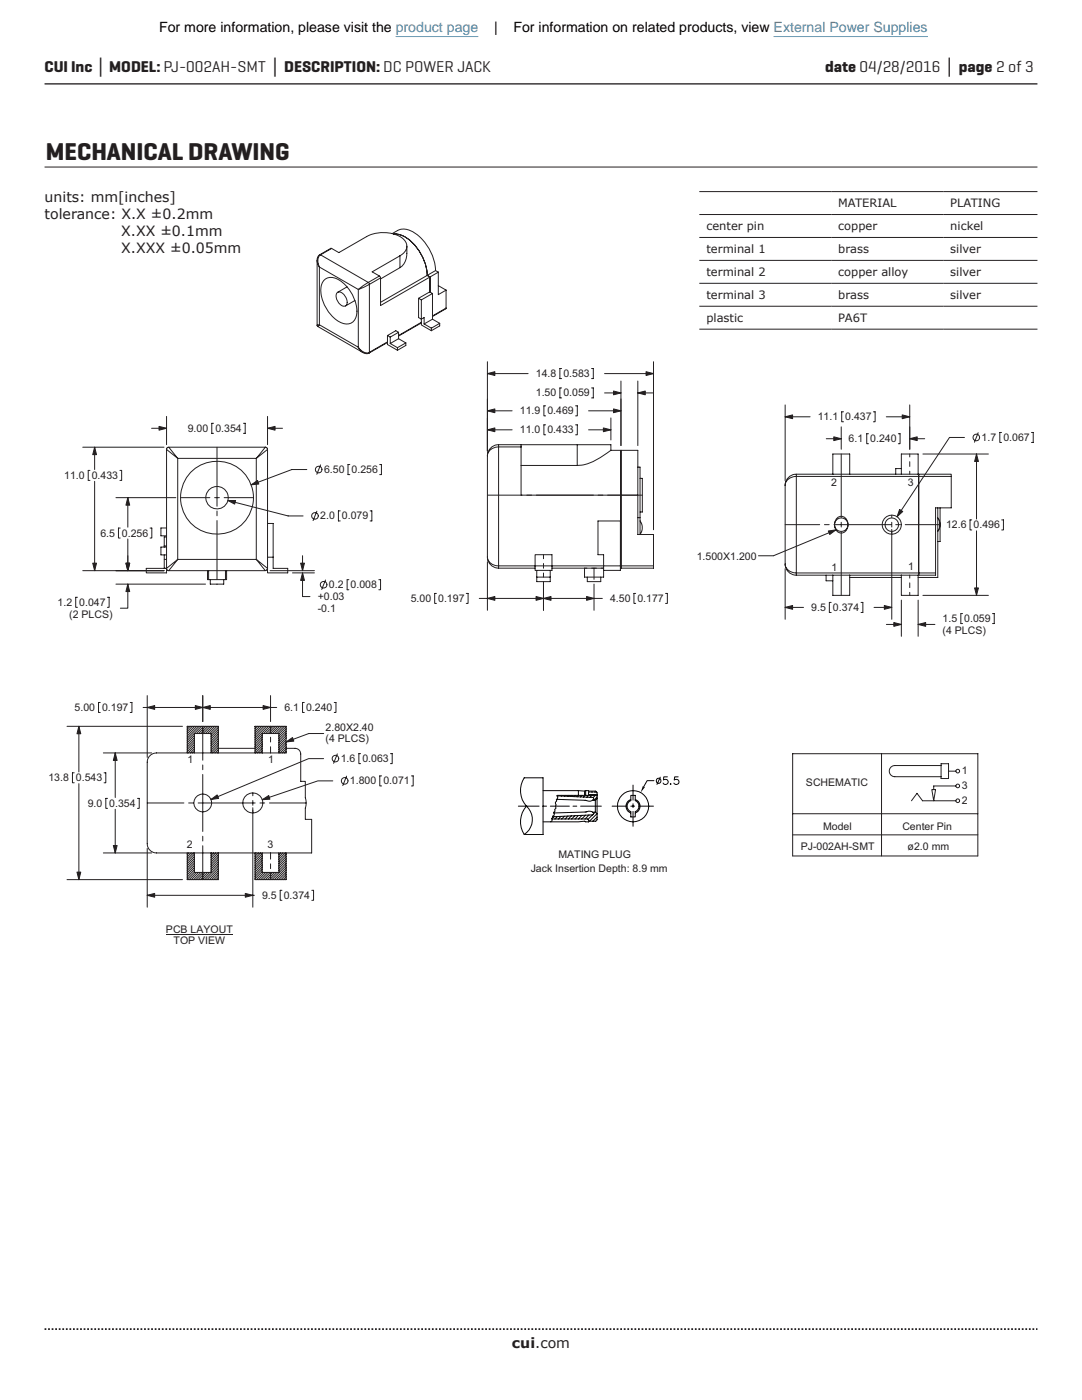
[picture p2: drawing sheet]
<svg xmlns="http://www.w3.org/2000/svg" width="216mm" height="279mm" viewBox="0 0 216 279" stroke-linecap="round" stroke-linejoin="round" font-family="sans-serif">
<path d="M8.9 16.7h198.1" fill="none" stroke="#231f20" stroke-width=".26"/>
<path d="M8.9 265.3h198.1" fill="none" stroke="#231f20" stroke-width=".35" stroke-dasharray=".4 .4 .4 .4 .4 .4" stroke-dashoffset=".7" stroke-linecap="butt"/>
<g fill="none" stroke="#231f20" stroke-width=".2">
<path d="M63.3 51.9l.4 1.4M63.7 53.3l7.8 4.5v11.5M63.7 53.3v11.5M63.8 50.8l.2 .1M63.8 50.8l-.4 .6-.1 .5v13M64 50.9a1.87 1.87 0 0 0-.3 2.4M64 50.9l9.5 5.5M64.5 56.1a2.3 2.3 0 0 1 3.3-.2 7.3 7.3 0 0 1 3.3 7.2 2.18 2.18 0 0 1-3.6 1 7.2 7.2 0 0 1-3.3-7.5zM66.2 49.6l1.4 .8 5.6-3.2a6.9 6.9 0 0 1 7.5 .7 1.98 1.98 0 0 1-.9 3.2M66.2 49.6l-2.4 1.2M66.2 49.6l-2.2 1.3M67.3 58.4a1.62 1.62 0 0 1 1.9 1.5 .8 .8 0 0 1-.2 1.1 .8 .8 0 0 1-1.1-.2 1.82 1.82 0 0 1-.6-2.4z"/>
<path d="M69.3 57.3l-1.9 1M70.8 60l-1.8 1.1M71.5 57.8l2-1.4 .2 .2v.2zM75.9 55.5l-.2-.4-2.2 1.3M75.9 55.5l-2.2 1.3v13.5M78.3 46.6a3.5 3.5 0 0 1 4.9 .2 10 10 0 0 1 3.7 7.2l-1.7 1M79.8 51.1l-5.5 3.2 1.4 .8M79.8 51.1v2.3M81.2 49.1a5.7 5.7 0 0 1-.6 3.6l-.8 .7-3.9 2.3M85.2 55a9.7 9.7 0 0 0-4.7-7.9l-.9-.3-1.1-.1a5.4 5.4 0 0 1 4.4 2.3 9.9 9.9 0 0 1 2.3 6l.6 .3v3v-3M85.2 55l-9.3 5.3M85.2 55l.6 .3"/>
<path d="M85.8 55.3l-9.9 5.7v-5.5M86.3 58.6l-.6-.3-2.2 1.2v3.9l.6 .3v-3.8M86.3 58.6l-2.2 1.3-.6-.4M86.3 58.6v5.1M86.9 54l.6 .3M87.5 54.3l-1.7 1M87.5 54.3v4.5l1.5-.9M87.5 57l1.5 .9M89 57.9v3.6M63.3 64.9l.1 .3M63.4 65.2l9 5.2M63.7 64.8l-.4 .1"/>
<path d="M63.7 64.8l-.3 .4M63.7 64.8l7.8 4.5M71.5 69.3l.5 .7 .4 .4M71.5 69.3l.2 .2a1.78 1.78 0 0 0 2 .8M72.4 70.4l.6 .2 .6-.1M73.7 70.3l-.1 .2M77.3 68.2v.6l2 1.1M77.3 68.3l-3.7 2.2M77.3 67v1.2M77.3 68.2l-3.6 2.1M77.3 67l.6 .3M77.9 67.3v1.3"/>
<path d="M77.9 68.6l1.4 .8M79.3 69.4v.5M79.5 66.3l-.5-.3-1.7 1M79.5 67.6l1.5 .8M79.5 67.6l-1.6 1M79.5 66.3l-1.6 1M79.5 66.3v1.3M81 68.4v.5l-1.7 1M81 68.4l-1.7 1M84.1 64.3v.6l2 1.1M84.1 64.4l-4.6 2.7M84.1 64.3l-4.6 2.7"/>
<path d="M84.1 64.3v-.6l.5-.3v1.3M84.6 64.7l1.5 .8M86.1 65.5v.5M86.3 63.7l-1.7 1M86.3 63.7l1.4 .8M87.7 64.5v.5l-1.6 1M87.7 64.5l-1.6 1M89 61.5l-2.7 1.7M89 61.5l-2.7 1.6M156.7 80.8v15.1M156.7 83.2h4.9M156.7 96.9v15.6"/>
<path d="M158.9 95.1a2.06 2.06 0 0 0-2.2 1.8M158.9 94.6v.5M158.9 95.1h30.9M158.9 95.1v19.2M164.9 87.6h3M166.2 94.6h-7.3a2.23 2.23 0 0 0-2.2 2.3M166.2 94.6v-4h3.3v4M166.2 94.6h13.7M167.9 90.6v12.7M167.9 85.2v4.5M168.3 82.2h-.3v2h.3M173.3 86.6h-.4v2h.4"/>
<path d="M174.3 82.2h.3v2h-.3M176.9 83.2h4.6M179.3 86.6h.3v2h-.3M179.9 90.6h3.3v4h-3.3zM179.9 93.5h-1.2v1.1M181.5 80.8v8.9M181.5 90.6v.6M181.5 92.1v1M181.5 94v.6M181.5 87.6h3M183.2 94.6h.1v.5M183.3 95.1v-.5h6.5v.5"/>
<path d="M183.3 95.1v19.2M189.8 95.1v6.3h-3.1v12.9M205.8 86.3h.4v2h-.4M156.7 104.7h6.9M158.9 114.3v.5M158.9 114.3h24.4v.5h-24.4M158.9 114.3a2.1 2.1 0 0 1-2.2-1.8 2.22 2.22 0 0 0 2.2 2.3M164.5 104.7h1M164.8 114.8v1.1h1.4M166.2 114.8v4h3.3v-4M166.4 104.7h11.4M167.9 106.1v12.7"/>
<path d="M167.9 104.2v1M169.5 115.2h10.4M177.9 102.8v.5M177.9 104.2v1M177.9 106.1v.5M178.7 104.7h1M179.9 114.8v4h3.3v-4M180.6 104.7h6.9M181.5 114.8v.6M181.5 116.3v1M181.5 118.2v.6M183.3 114.3v.5h3.4v-.5"/>
<path d="M183.3 114.3h3.4M187.1 103.4l.3 .5 .2 .6-.1 .8-.4 .7M187.1 101.4v13.8h-3.9M187.6 101.4v6.7h-.5M33.1 186.6h13.4"/>
<circle cx="167.9" cy="104.7" r="1.35"/>
<circle cx="177.9" cy="104.7" r="1.34"/>
<circle cx="177.9" cy="104.7" r="1.91"/>
</g>
<path d="M156.7 83.2l1.5-.4v.8z" fill="#231f20"/>
<path d="M156.7 83.2l1.5-.4v.8z" fill="none" stroke="#231f20" stroke-width=".2"/>
<path d="M180 82.8l1.5 .4-1.5 .4z" fill="#231f20"/>
<path d="M180 82.8l1.5 .4-1.5 .4z" fill="none" stroke="#231f20" stroke-width=".2"/>
<path d="M181.5 87.6l1.5-.4v.7z" fill="#231f20"/>
<path d="M181.5 87.6l1.5-.4v.7z" fill="none" stroke="#231f20" stroke-width=".2"/>
<path d="M166.4 87.2l1.5 .4-1.5 .3z" fill="#231f20"/>
<g fill="none" stroke="#231f20" stroke-width=".2">
<path d="M166.4 87.2l1.5 .4-1.5 .3zM184.2 90.6h13M192.4 87.3h-2.9l-10.5 15.8M194.9 90.6v13M195.2 86.4l-.8 1.9M199.8 86.3h-.3v2h.3M156.7 113.5v10.1M166.8 105.7l-12.5 5.2h-3M177.9 105.7v17.9M179.9 119.8v7.2M183.2 119.8v7.2M184.2 118.8h13"/>
<path d="M193.9 103.8h-.3v2h.3M194.9 105.9v12.9M199.9 103.8h.3v2h-.3M156.7 121.2h3.6M165.9 120.2h-.4v2h.4M171.8 120.2h.4v2h-.4M174.4 121.2h3.5M176.9 124.6h3M183.2 124.6h3.4M192.1 122.5h-.4v1.9h.4M198 122.5h.4v1.9h-.4"/>
<circle cx="194.8" cy="87.3" r=".66"/>
</g>
<path d="M194.5 117.3h.7l-.3 1.5z" fill="#231f20"/>
<path d="M194.5 117.3h.7l-.3 1.5z" fill="none" stroke="#231f20" stroke-width=".2"/>
<path d="M176.5 120.8l1.4 .4-1.4 .4z" fill="#231f20"/>
<path d="M176.5 120.8l1.4 .4-1.4 .4z" fill="none" stroke="#231f20" stroke-width=".2"/>
<path d="M183.2 124.6l1.5-.4v.8z" fill="#231f20"/>
<path d="M183.2 124.6l1.5-.4v.8z" fill="none" stroke="#231f20" stroke-width=".2"/>
<path d="M178.4 124.2l1.5 .4-1.5 .4z" fill="#231f20"/>
<path d="M178.4 124.2l1.5 .4-1.5 .4z" fill="none" stroke="#231f20" stroke-width=".2"/>
<path d="M156.7 121.2l1.5-.4v.8z" fill="#231f20"/>
<path d="M156.7 121.2l1.5-.4v.8z" fill="none" stroke="#231f20" stroke-width=".2"/>
<path d="M179.5 101.7l.6 .4-1.1 1z" fill="#231f20"/>
<path d="M179.5 101.7l.6 .4-1.1 1z" fill="none" stroke="#231f20" stroke-width=".2"/>
<path d="M194.9 90.6l.3 1.5h-.7z" fill="#231f20"/>
<path d="M194.9 90.6l.3 1.5h-.7z" fill="none" stroke="#231f20" stroke-width=".2"/>
<path d="M165.3 106l1.5-.3-1.2 1z" fill="#231f20"/>
<g fill="none" stroke="#231f20" stroke-width=".2">
<path d="M97.3 91v20.1M97.3 98.8h30.9M99.5 88.8v.4M99.5 88.8h4.5v.4M99.5 89.2a2.06 2.06 0 0 0-2.2 1.8M99.5 88.8a2.23 2.23 0 0 0-2.2 2.2M99.5 89.2v23.7M99.5 89.2h4.5M104 92.9h11.2a11.5 11.5 0 0 0 6.5-2.9l.2-.1h5.4v16.8h3.1v6.2M104 89.2v9.6M104 88.8h11.2M121.9 89.9v-1.1h-6.7v4.1"/>
<path d="M123.9 89.9v23M127.3 93.2h.4v13.5l.3-.6 .2-.8-.2-.8-.3-.5M127.7 95.5h.5v6.7h-.5M87.1 118.4h-.4v2h.4M93 118.4h.4v2h-.4M95.6 119.4h24.6M97.3 111.1a2.05 2.05 0 0 0 2.2 1.8M97.3 111.1a2.24 2.24 0 0 0 2.2 2.3M97.3 112.1v9.7M99.5 112.9v.5M99.5 112.9h20.9M99.5 113.4h7.3"/>
<path d="M106.8 110.7h3.3v3.1h-3.3zM107.1 115.2h2.7M107.1 113.8v2.3h2.7v-2.3M108.4 116.1v5.7M108.4 110.7v.8M108.4 112.5v.9M108.4 114.4v.8M110.1 113.4h10.3M116.6 113.4v1.8h3.8v-1.4M117.2 115.2v.9h2.7v-.9M118.5 116.6v5.2M118.5 113.4v2.2"/>
<path d="M120.4 112.9h3.4v.9h-3.4zM120.4 112.9v-2.2h-1.1v-6.7h4.5v8.9h6.6M123.9 112.9v.5h6.5v-.5M123.9 112.9v.5h-.1M126.8 118.4h-.3v2h.3M127.3 103.3h.4M132.8 118.4h.4v2h-.4M165.3 106l1.5-.3-1.2 1z"/>
</g>
<path d="M97.3 119.4l1.4-.4v.8z" fill="#231f20"/>
<path d="M97.3 119.4l1.4-.4v.8z" fill="none" stroke="#231f20" stroke-width=".2"/>
<path d="M107 119l1.4 .4-1.4 .4z" fill="#231f20"/>
<path d="M107 119l1.4 .4-1.4 .4z" fill="none" stroke="#231f20" stroke-width=".2"/>
<path d="M108.4 119.4l1.5-.4v.8z" fill="#231f20"/>
<path d="M108.4 119.4l1.5-.4v.8z" fill="none" stroke="#231f20" stroke-width=".2"/>
<path d="M117 119l1.5 .4-1.5 .4z" fill="#231f20"/>
<g fill="none" stroke="#231f20" stroke-width=".2">
<path d="M97.3 72.2v17.8M97.3 74.6h8.1M112.1 73.5h-.4v2.1h.4M112.1 77.4h-.4v2h.4M118 73.5h.4v2.1h-.4M118 77.4h.4v2h-.4M120.6 74.6h9.8M120.6 78.4h3.3M123.9 76v12.9M127.3 78.4h3M127.3 76v12.9M130.4 72.2v33.5"/>
<path d="M97.3 85.8h4.9M97.3 82h4.9M108.9 84.8h-.4v2h.4M108.9 81h-.4v2h.4M114.8 84.8h.4v2h-.4M114.8 81h.4v2h-.4M117.4 85.8h4.5M117.4 82h6.5M121.9 83.4v4.4M117 119l1.5 .4-1.5 .4z"/>
</g>
<path d="M97.3 85.8l1.4-.4v.8z" fill="#231f20"/>
<path d="M97.3 85.8l1.4-.4v.8z" fill="none" stroke="#231f20" stroke-width=".2"/>
<path d="M120.4 85.4l1.5 .4-1.5 .4z" fill="#231f20"/>
<path d="M120.4 85.4l1.5 .4-1.5 .4z" fill="none" stroke="#231f20" stroke-width=".2"/>
<path d="M128.9 74.2l1.5 .4-1.5 .3z" fill="#231f20"/>
<path d="M128.9 74.2l1.5 .4-1.5 .3z" fill="none" stroke="#231f20" stroke-width=".2"/>
<path d="M97.3 74.6l1.4-.4v.7z" fill="#231f20"/>
<path d="M97.3 74.6l1.4-.4v.7z" fill="none" stroke="#231f20" stroke-width=".2"/>
<path d="M122.4 78l1.5 .4-1.5 .4z" fill="#231f20"/>
<path d="M122.4 78l1.5 .4-1.5 .4z" fill="none" stroke="#231f20" stroke-width=".2"/>
<path d="M127.3 78.4l1.5-.4v.8z" fill="#231f20"/>
<path d="M127.3 78.4l1.5-.4v.8z" fill="none" stroke="#231f20" stroke-width=".2"/>
<path d="M97.3 82l1.4-.4v.8z" fill="#231f20"/>
<path d="M97.3 82l1.4-.4v.8z" fill="none" stroke="#231f20" stroke-width=".2"/>
<path d="M122.4 81.6l1.5 .4-1.5 .4z" fill="#231f20"/>
<g fill="none" stroke="#231f20" stroke-width=".2">
<path d="M23.1 99.3h12M25.5 99.3v5.9M33.2 89.7v24.6h-4v-.9h4M33.2 89.7l2.3 1.8M33.2 89.7l.1-.3 .4-.2 1.8 2.3M33.7 89.2h19.2M35.5 91.5v20.1M35.5 91.5h15.6M36 99.3h5.9M42.8 99.3h1M43.3 89.3v11.7M44.7 99.3h5.9"/>
<path d="M51.1 91.5v20.1M52.9 89.2l.4 .2 .1 .3M52.9 89.2l-1.8 2.3M53.4 89.7l-2.3 1.8M53.4 89.7v23.7M122.4 81.6l1.5 .4-1.5 .4zM23.1 113.9h9.6M24 105.4h-.4v2h.4M25.5 107.6v6.3M29.9 105.4h.4v2h-.4M32.8 110.7v.9M32.8 109h.4"/>
<path d="M33.2 113.4l.2 .4 .3 .1M33.2 111.6h-.4v1.8M33.2 109.2h-1.1v1.5h1.1M33.2 105.4h-1.1v1.5h1.1M33.2 107.2h-.4v2M33.7 113.9h19.2M35.5 111.6l-2.3 1.8M35.5 111.6l-1.8 2.3M35.5 111.6h15.6M41.4 113.9v1.8h.2M41.6 115.7h3.4M41.6 113.9v1.8"/>
<path d="M42 115.7v.9h2.6v-.9M43.3 103.9v11.8M43.3 102v.9M45 113.9v1.8M45.2 113.9v1.8h-.2M51.1 111.6l2.3 1.8M51.1 111.6l1.8 2.3M53.4 113.4l-.1 .3-.4 .2M53.4 104.5h1.1v8.9h2.9v.9h-4v-.9M53.4 111.2h1.1"/>
<circle cx="43.3" cy="99.3" r="7.3"/>
<circle cx="43.3" cy="99.3" r="2.24"/>
</g>
<path d="M25.5 99.3l.4 1.5h-.8z" fill="#231f20"/>
<path d="M25.5 99.3l.4 1.5h-.8z" fill="none" stroke="#231f20" stroke-width=".2"/>
<path d="M25.1 112.4h.8l-.4 1.5z" fill="#231f20"/>
<g fill="none" stroke="#231f20" stroke-width=".2">
<path d="M16.5 89.3h16.2M18 93.9h-.4v2h.4M18.9 89.3v4.4M18.9 96.1v17.8M23.9 93.9h.4v2h-.4M30.2 85.5h3M33.2 83.1v5.6M42.6 84.5h-.3v2h.3M45.5 99.9l12 3.1h3M48.6 84.5h.3v2h-.3M53.4 85.5h3M53.4 83.1v5.6"/>
<path d="M61.2 93.7h-3l-8.1 3.1M64 92.8l-.8 1.9M69.8 92.7h-.4v2h.4M75.8 92.7h.3v2h-.3M15.5 119.2h-.4v2h.4M16.5 113.9h16.2M21.4 119.2h.4v2h-.4M23.1 116.6h17.9M25.1 112.4h.8l-.4 1.5zM25.5 116.6v4.8h-1.5M25.5 110.9v3M53.9 113.9h8.8"/>
<path d="M58.4 114.3h4.3M60.4 114.3v4.8h1.5M60.4 110.9v3M63.2 102l-.7 1.9M65 115.8l-.8 1.8M67.9 102h-.4v2h.4M69.6 115.7h-.3v2h.3M73.8 102h.4v2h-.4M75.6 115.7h.3v2h-.3"/>
<circle cx="63.6" cy="93.7" r=".66"/>
<circle cx="62.9" cy="103" r=".66"/>
<circle cx="64.6" cy="116.7" r=".66"/>
</g>
<path d="M60.4 114.3l.3 1.5h-.7z" fill="#231f20"/>
<path d="M60.4 114.3l.3 1.5h-.7z" fill="none" stroke="#231f20" stroke-width=".2"/>
<path d="M45.5 99.9h1.5l-.2 .7z" fill="#231f20"/>
<path d="M45.5 99.9h1.5l-.2 .7z" fill="none" stroke="#231f20" stroke-width=".2"/>
<path d="M50.1 96.8l1.3-.9 .2 .7z" fill="#231f20"/>
<path d="M50.1 96.8l1.3-.9 .2 .7z" fill="none" stroke="#231f20" stroke-width=".2"/>
<path d="M60 112.4h.7l-.3 1.5z" fill="#231f20"/>
<path d="M60 112.4h.7l-.3 1.5z" fill="none" stroke="#231f20" stroke-width=".2"/>
<path d="M53.4 85.5l1.5-.4v.8z" fill="#231f20"/>
<path d="M53.4 85.5l1.5-.4v.8z" fill="none" stroke="#231f20" stroke-width=".2"/>
<path d="M31.7 85.1l1.5 .4-1.5 .4z" fill="#231f20"/>
<path d="M31.7 85.1l1.5 .4-1.5 .4z" fill="none" stroke="#231f20" stroke-width=".2"/>
<path d="M18.9 89.3l.4 1.4h-.8z" fill="#231f20"/>
<path d="M18.9 89.3l.4 1.4h-.8z" fill="none" stroke="#231f20" stroke-width=".2"/>
<path d="M18.5 112.4h.8l-.4 1.5z" fill="#231f20"/>
<path d="M18.5 112.4h.8l-.4 1.5z" fill="none" stroke="#231f20" stroke-width=".2"/>
<path d="M25.1 112.4h.8l-.4 1.5z" fill="#231f20"/>
<path d="M25.1 112.4h.8l-.4 1.5z" fill="none" stroke="#231f20" stroke-width=".2"/>
<path d="M25.5 116.6l.4 1.5h-.8z" fill="#231f20"/>
<g fill="none" stroke="#231f20" stroke-width=".2">
<path d="M25.5 116.6l.4 1.5h-.8zM158.2 150.4h36.9M158.2 150.4v20.4M175.9 150.4v20.4M181.9 159.8l1.1-1.5 1.1 1.5h6.6M185.9 157.6h.8l-.4 2.2zM187.8 152.8h-9.3a1.11 1.11 0 0 0-1.1 1.1 1.11 1.11 0 0 0 1.1 1.1h9.3M187.8 152.4h1.5v3h-1.5zM189.3 153.9h1.4M190.7 156.9h-4.4v.7M195.1 150.4v20.4M158.2 162.4h36.9"/>
<circle cx="191.1" cy="153.9" r=".37"/>
<circle cx="191.1" cy="159.8" r=".37"/>
<circle cx="191.1" cy="156.9" r=".37"/>
</g>
<g fill="none" stroke="#050504" stroke-width=".2">
<path d="M126.3 156.7v3M130.5 155.8h-1.4l-.6 1.2M103.4 160.9h4.2M105 160.9a4.7 4.7 0 0 1-.4-5.7h3.8v11.3h-3.8a4.7 4.7 0 0 1 .4-5.6 3.6 3.6 0 0 1-.4 5.6M108.3 160.9h.8M109.8 160.9h3.8M114.3 160.9h.8M115.9 160.9h4.1M122.1 160.9h3M125.9 160.9h.7M126.3 160.4v.8M126.3 161.9v3"/>
<path d="M127.4 160.9h3"/>
<circle cx="126.3" cy="160.9" r="3.1"/>
</g>
<path d="M128.3 156.9l.4 .2-.9 1.1z" fill="#050504"/>
<g fill="none" stroke="#050504" stroke-width=".2">
<path d="M108.4 157.8h7M111.2 158.8l7.1 .3a.63 .63 0 0 1-.2 .7 .63 .63 0 0 1-.7 .1l-.6-.2-5.7-.2M111.4 158.7v.1M112.1 158.7l-.1 .2M112.8 158.7l-.2 .2M113.4 158.7l-.1 .2M114.1 158.7l-.2 .3M114.8 158.7l-.3 .3M115.4 157.8h2v.9l-.3 .4M115.4 157.8v.9l-.2 .3M116.1 158.7l-.3 .4M116.6 157.9v.8"/>
<path d="M116.8 158.7l-.3 .4M116.9 157.8v.9M117.4 157.9h1.4l.3 .3v5.3l-.2 .4h-1.5v.1v-.3l-.2-.3h-7.1M117.4 158.6h1.7M117.4 158.1h.2M117.9 158.1h.4M118.1 158.7l-.4 .4M118.2 159.7h.6M118.6 158.1h.4M118.8 159.7v2.4h-.6M118.8 158.7l-.5 .5M119.1 158.7h-7.9l.1 .5-.3 .4 .1 .1a.8 .8 0 0 0-.2 1v.6l-.2 .3 .1 .3-.3 .2 .1 .5-.3 .2-.1 .9-.3 .3"/>
<path d="M119.1 159.4l-.3 .3M119.1 159.1l-.6 .6M125.9 158.7h.9v1.1a1.19 1.19 0 0 1 .7 1.1 1.19 1.19 0 0 1-.7 1.1v1h-.9v-1a1.19 1.19 0 0 1-.8-1.1 1.19 1.19 0 0 1 .8-1.1zM125.9 159.6a1.41 1.41 0 0 0-1 1.3 1.41 1.41 0 0 0 1 1.3M126.8 159.6a1.41 1.41 0 0 1 .9 1.3 1.41 1.41 0 0 1-.9 1.3M131.8 155.1l-.7 1.5M133.2 155h-.8v.7a.54 .54 0 0 1 .8 0 .54 .54 0 0 1-.1 .8 .54 .54 0 0 1-.8-.2M133.8 156.4v.2l.1-.1M135.3 155h-.7l-.1 .7a.54 .54 0 0 1 .8 0 .54 .54 0 0 1 0 .8 .54 .54 0 0 1-.8-.2M108.4 164h7l1.2-.1 .8 .1M110.5 162.2l6.6-.2a.9 .9 0 0 1 1.3 .4M110.5 163l-.4 .4"/>
<path d="M111.2 163l-.5 .4M111.9 162.9l-.5 .5M112.6 162.9l-.5 .5M113.3 162.9l-.5 .5M114 162.8l-.6 .6M114.7 162.8l-.6 .6M115.4 162.8l-.7 .6M116.1 162.7l-.7 .7M116.8 162.7l-.7 .7M117.5 162.7l-.8 .7M118.2 162.6l-7.9 .4M118.2 162.6l-.9 .9"/>
<path d="M118.4 162.4l-.2 .2M118.4 162.4l.4-.3 .3 .3-1.5 1.5M119.1 163.1l-.8 .8M126.3 160.9h.1M126.3 160.8v.2"/>
<circle cx="131.4" cy="155.8" r=".5"/>
</g>
<g fill="none" stroke="#231f20" stroke-width=".2">
<path d="M29.4 138.8v12.4M40.5 138.8v5.2M54 138.8v5.2M13.4 145h23M14.8 154.2h-.3v2h.3M15.7 145v9.1M15.7 156.4v19.2M20 140.2h-.3v2h.3M20.6 150.3h9.7M20.8 154.2h.3v2h-.3M21.5 159.3h-.4v2h.4M23 150.3v8.9"/>
<path d="M26 140.2h.3v2h-.3M27.4 159.3h.4v2h-.4M28.6 141.2h26.6M37.4 150.3v-5.3h6.2v5.3M37.5 145l-.1 .1M37.9 145l-.5 .5M38.4 145l-1 1M38.8 150.3v-3.9h3.3v3.9M38.8 146.8l-1.4 1.4M38.8 147.2l-1.4 1.5M38.8 147.7l-1.4 1.4M38.8 148.1l-1.4 1.5"/>
<path d="M38.8 148.6l-1.4 1.4M38.8 149l-1.3 1.3M38.8 149.5l-.8 .8M38.8 149.9l-.4 .4M38.8 145l-1.4 1.4M39.3 145l-1.9 1.9M39.7 145l-2.3 2.3M40.2 145l-2.8 2.8M40.5 145v6.7M40.5 152.7v.9M40.5 154.6v11.3M40.6 145l-1.4 1.4"/>
<path d="M41.1 145l-1.5 1.4M41.5 145l-1.4 1.4M42 145l-1.5 1.4M42.4 145l-1.4 1.4M42.9 145l-1.5 1.4M43.3 145l-1.4 1.4M43.6 149.3h7.3M43.6 145.1l-1.5 1.5M43.6 145.6l-1.5 1.4M43.6 146l-1.5 1.5M43.6 146.5l-1.5 1.4M43.6 146.9l-1.5 1.5"/>
<path d="M43.6 147.4l-1.5 1.4M43.6 147.8l-1.5 1.5M43.6 148.3l-1.5 1.4M43.6 148.7l-1.5 1.5M43.6 149.2l-1.2 1.1M43.6 149.6l-.7 .7M43.6 150.1l-.3 .2M50.4 158.2v.6M50.4 159.8v.9M50.9 145h6.2v5.3h-25.9a1.85 1.85 0 0 0-1.8 1.8v16.3a1.83 1.83 0 0 0 1.8 1.8h31v-6.7h-1.3v-2.2l.2-1-.2-1.1v-3.3h-.9v-5.7a1.1 1.1 0 0 0-1.1-.9h-1.8M50.9 145v5.3M50.9 145h.1"/>
<path d="M51.4 145l-.5 .4M51.8 145l-.9 .9M52.2 145l-1.3 1.3M52.3 150.3v-3.9h3.3v3.9M52.3 146.7l-1.4 1.4M52.3 147.1l-1.4 1.4M52.3 147.5l-1.4 1.5M52.3 148l-1.4 1.4M52.3 148.4l-1.4 1.5M52.3 148.9l-1.3 1.4M52.3 149.3l-.9 1M52.3 149.8l-.5 .5"/>
<path d="M52.7 145l-1.8 1.8M53.1 145l-2.2 2.2M53.6 145l-2.7 2.7M54 145v1.2M54 147.1v1M54 149v1.3M54 145l-1.4 1.4M54.5 145l-1.5 1.4M54.9 145l-1.4 1.4M55.4 145l-1.5 1.4M55.8 145l-1.4 1.4M56.3 145l-1.5 1.4"/>
<path d="M56.7 145l-1.4 1.4M57 147.8l-1.4 1.3M57.1 145l-1.5 1.5M57.1 145.5l-1.5 1.4M57.1 145.9l-1.5 1.5M57.1 146.4l-1.5 1.4M57.1 146.8l-1.5 1.5M57.1 147.3l-1.5 1.4M57.1 148.1l-1.5 1.5M57.1 148.6l-1.5 1.4M57.1 149l-1.2 1.3M57.1 149.5l-.8 .8"/>
<path d="M57.1 149.9l-.3 .4M60.7 140.2h-.3v2h.3M64.6 151.4h-3l-19.5 8.2M66.4 155.8h-3l-11.1 3.8M66.7 140.2h.3v2h-.3M67.3 150.5l-.7 1.8M69.2 154.9l-.8 1.9M72 150.4h-.4v2h.4M76.1 154.8h-.3v2.1h.3M77.9 150.4h.4v2h-.4M82.1 154.8h.3v2.1h-.3M13.4 175.6h23"/>
<path d="M20.6 170.2h9.7M23 161.5v8.7M29.4 160.3h7.3M29.4 169.3v11.7M29.4 178.7h21.4M37.4 170.2v5.4h6.2M37.6 160.3h1M37.7 170.2l-.3 .4M38.1 170.2l-.7 .8M38.6 170.2l-1.2 1.3M38.8 170.2v3.9h3.3v-3.9M38.8 170.5l-1.4 1.4"/>
<path d="M38.8 170.9l-1.4 1.5M38.8 171.4l-1.4 1.4M38.8 171.8l-1.4 1.4M38.8 172.2l-1.4 1.5M38.8 172.7l-1.4 1.4M38.8 173.1l-1.4 1.5M38.8 173.6l-1.4 1.4M38.8 174l-1.4 1.5M39.2 174.1l-1.5 1.5M39.5 160.3h11.4M39.6 174.1l-1.4 1.5M40.1 174.1l-1.5 1.5"/>
<path d="M40.5 166.9v.9M40.5 168.8v6.8M40.5 174.1l-1.4 1.5M41 174.1l-1.5 1.5M41.4 174.1l-1.4 1.5M41.9 174.1l-1.5 1.5M42.2 170.2l-.1 .1M42.6 170.2l-.5 .5M43.1 170.2l-1 1M43.5 170.2l-1.4 1.4M43.6 170.2v5.4M43.6 170.6l-1.5 1.5"/>
<path d="M43.6 171.1l-1.5 1.4M43.6 171.5l-1.5 1.5M43.6 172l-1.5 1.4M43.6 172.4l-1.5 1.4M43.6 172.8l-2.7 2.8M43.6 173.3l-2.3 2.3M43.6 173.7l-1.8 1.9M43.6 174.2l-1.4 1.4M43.6 174.6l-.9 1M43.6 175.1l-.5 .5M43.6 175.5v.1M50.4 161.2v19.8"/>
<path d="M50.9 170.2v5.4h6.2v-5.4M51.1 170.2l-.2 .2M51.6 170.2l-.7 .7M51.9 160.3h.9M52 170.2l-1.1 1.1M52.3 170.2v3.9h3.3v-3.9M52.3 170.4l-1.4 1.4M52.3 170.8l-1.4 1.4M52.3 171.3l-1.4 1.4M52.3 171.7l-1.4 1.4M52.3 172.1l-1.4 1.5M52.3 172.6l-1.4 1.4"/>
<path d="M52.3 173l-1.4 1.5M52.3 173.5l-1.4 1.4M52.3 173.9l-1.4 1.5M52.6 174.1l-1.4 1.5M53 174.1l-1.4 1.5M53.5 174.1l-1.5 1.5M53.8 160.3h7.3M53.9 174.1l-1.4 1.5M54 170.2v1.3M54 172.4v1M54 174.3v1.3M54.4 174.1l-1.5 1.5"/>
<path d="M54.8 174.1l-1.4 1.5M55.3 174.1l-1.5 1.5M56 170.2l-.4 .4M56.3 177.7h-.4v2h.4M56.5 170.2l-.9 .8M56.9 170.2l-1.3 1.3M57.1 170.5l-1.5 1.4M57.1 171l-1.5 1.4M57.1 171.4l-1.5 1.4M57.1 171.8l-1.5 1.5M57.1 172.3l-1.5 1.4M57.1 172.7l-2.8 2.9"/>
<path d="M57.1 173.2l-2.4 2.4M57.1 173.6l-1.9 2M57.1 174.1l-1.5 1.5M57.1 174.5l-1 1.1M57.1 175l-.6 .6M57.1 175.4l-.1 .2M62.2 177.7h.4v2h-.4M158.2 170.8h36.9M158.2 166.6h36.9"/>
<circle cx="66.9" cy="151.4" r=".66"/>
<circle cx="68.8" cy="155.8" r=".67"/>
<circle cx="40.5" cy="160.2" r="1.77"/>
<circle cx="50.4" cy="160.2" r="2"/>
</g>
<path d="M23 150.3l.4 1.5h-.8z" fill="#231f20"/>
<path d="M23 150.3l.4 1.5h-.8z" fill="none" stroke="#231f20" stroke-width=".2"/>
<path d="M22.6 168.7h.8l-.4 1.5z" fill="#231f20"/>
<path d="M22.6 168.7h.8l-.4 1.5z" fill="none" stroke="#231f20" stroke-width=".2"/>
<path d="M15.7 145l.4 1.4h-.7z" fill="#231f20"/>
<path d="M15.7 145l.4 1.4h-.7z" fill="none" stroke="#231f20" stroke-width=".2"/>
<path d="M15.4 174h.7l-.4 1.6z" fill="#231f20"/>
<path d="M15.4 174h.7l-.4 1.6z" fill="none" stroke="#231f20" stroke-width=".2"/>
<path d="M42.1 159.6l1.2-1 .3 .7z" fill="#231f20"/>
<path d="M42.1 159.6l1.2-1 .3 .7z" fill="none" stroke="#231f20" stroke-width=".2"/>
<path d="M52.3 159.6l1.3-.8 .3 .7z" fill="#231f20"/>
<path d="M52.3 159.6l1.3-.8 .3 .7z" fill="none" stroke="#231f20" stroke-width=".2"/>
<path d="M29.4 141.2l1.5-.4v.8z" fill="#231f20"/>
<path d="M29.4 141.2l1.5-.4v.8z" fill="none" stroke="#231f20" stroke-width=".2"/>
<path d="M39 140.8l1.5 .4-1.5 .4z" fill="#231f20"/>
<path d="M39 140.8l1.5 .4-1.5 .4z" fill="none" stroke="#231f20" stroke-width=".2"/>
<path d="M48.9 178.3l1.5 .4-1.5 .4z" fill="#231f20"/>
<path d="M48.9 178.3l1.5 .4-1.5 .4z" fill="none" stroke="#231f20" stroke-width=".2"/>
<path d="M29.4 178.7l1.5-.4v.8z" fill="#231f20"/>
<path d="M29.4 178.7l1.5-.4v.8z" fill="none" stroke="#231f20" stroke-width=".2"/>
<path d="M40.5 141.2l1.5-.4v.8z" fill="#231f20"/>
<path d="M40.5 141.2l1.5-.4v.8z" fill="none" stroke="#231f20" stroke-width=".2"/>
<path d="M52.5 140.8l1.5 .4-1.5 .4z" fill="#231f20"/>
<path d="M52.5 140.8l1.5 .4-1.5 .4zM64.6 146.4h-3l-4.5 1.7" fill="none" stroke="#231f20" stroke-width=".2"/>
<path d="M57.1 148.1l1.3-.9 .2 .7z" fill="#231f20"/>
<path d="M8.9 33.3h198.1M139.5 38.2h67.5M139.5 42.8h67.5M139.5 47.4h67.5M139.5 52h67.5M139.5 56.5h67.5M139.5 61.1h67.5M139.5 65.7h67.5M57.1 148.1l1.3-.9 .2 .7z" fill="none" stroke="#231f20" stroke-width=".2"/>
<path d="M79 7.3h16.4M154.4 7.3h30.7" fill="none" stroke="#4582a4" stroke-width=".2"/>
<text font-size="4.9" fill="#231f20" x="9.1" y="31.9">MECHANICAL DRAWING</text>
<g font-size="3.2" fill="#231f20">
<text x="8.9" y="14.3">CUI Inc │ MODEL: PJ-002AH-SMT │ DESCRIPTION: DC POWER JACK</text>
<text x="164.6" y="14.3">date 04/28/2016 │ page 2 of 3</text>
</g>
<g font-size="2.8">
<text x="31.7" y="6.4">For more information, please visit the product page</text>
<text x="98.6" y="6.4">|</text>
<text x="102.4" y="6.4">For information on related products, view External Power Supplies</text>
</g>
<g font-size="2.8" fill="#231f20">
<text x="8.9" y="40.3">units: mm[inches]</text>
<text x="8.9" y="43.7">tolerance: X.X ±0.2mm</text>
<text x="24.2" y="47.1">X.XX ±0.1mm</text>
<text x="24.2" y="50.5">X.XXX ±0.05mm</text>
<text x="102.2" y="269">cui.com</text>
</g>
<g font-size="2.3" fill="#231f20">
<text x="167.3" y="41.4">MATERIAL</text>
<text x="189.6" y="41.4">PLATING</text>
<text x="141" y="46">center pin</text>
<text x="167.3" y="46">copper</text>
<text x="189.6" y="46">nickel</text>
<text x="141" y="50.6">terminal 1</text>
<text x="167.3" y="50.6">brass</text>
<text x="189.6" y="50.6">silver</text>
<text x="141" y="55.1">terminal 2</text>
<text x="141" y="59.7">terminal 3</text>
<text x="167.3" y="55.1">copper alloy</text>
<text x="167.3" y="59.7">brass</text>
<text x="189.6" y="55.1">silver</text>
<text x="189.6" y="59.7">silver</text>
<text x="141" y="64.3">plastic</text>
<text x="167.3" y="64.3">PA6T</text>
</g>
<g font-size="2.1" fill="#231f20">
<text x="106.9" y="75.3">14.8</text>
<text x="112.4" y="75.3">0.583</text>
<text x="103.7" y="82.7">11.9</text>
<text x="106.9" y="79.1">1.50</text>
<text x="109.2" y="82.7">0.469</text>
<text x="112.4" y="79.1">0.059</text>
<text x="163.2" y="83.9">11.1</text>
<text x="168.7" y="83.9">0.437</text>
<text x="37.5" y="86.2">9.00</text>
<text x="43" y="86.2">0.354</text>
<text x="103.7" y="86.5">11.0</text>
<text x="109.2" y="86.5">0.433</text>
<text x="169.3" y="88.3">6.1 0.240</text>
<text x="195.9" y="88">1.7 0.067</text>
<text x="12.8" y="95.6">11.0</text>
<text x="18.3" y="95.6">0.433</text>
<text x="64.7" y="94.4">6.50</text>
<text x="70.2" y="94.4">0.256</text>
<text x="165.9" y="97">2</text>
<text x="181.1" y="97">3</text>
<text x="20" y="107.1">6.5 0.256</text>
<text x="63.9" y="103.7">2.0</text>
<text x="68.2" y="103.7">0.079</text>
<text x="188.8" y="105.5">12.6 0.496</text>
<text x="139" y="111.7">1.500X1.200</text>
<text x="165.9" y="113.9">1</text>
<text x="181.2" y="113.8">1</text>
<text x="63.4" y="119.8">+0.03</text>
<text x="65.6" y="117.4">0.2</text>
<text x="70" y="117.4">0.008</text>
<text x="11.5" y="120.9">1.2</text>
<text x="13.8" y="123.3">(2 PLCS)</text>
<text x="15.8" y="120.9">0.047</text>
<text x="63.4" y="122.1">-0.1</text>
<text x="82" y="120.1">5.00</text>
<text x="87.4" y="120.1">0.197</text>
<text x="121.7" y="120.1">4.50</text>
<text x="127.2" y="120.1">0.177</text>
<text x="161.9" y="121.9">9.5</text>
<text x="166.2" y="121.9">0.374</text>
<text x="188.1" y="124.1">1.5</text>
<text x="192.4" y="124.1">0.059</text>
<text x="188.1" y="126.5">(4 PLCS)</text>
<text x="14.9" y="141.9">5.00</text>
<text x="20.4" y="141.9">0.197</text>
<text x="56.8" y="141.9">6.1 0.240</text>
<text x="65" y="145.9">2.80X2.40</text>
<text x="65" y="148">(4 PLCS)</text>
<text x="9.7" y="155.9">13.8 0.543</text>
<text x="37.4" y="152.3">1</text>
<text x="53.5" y="152.4">1</text>
<text x="68" y="152.1">1.6 0.063</text>
<text x="191.9" y="154.5">1</text>
<text x="17.5" y="161">9.0 0.354</text>
<text x="69.8" y="156.6">1.800</text>
<text x="76.5" y="156.6">0.071</text>
<text x="160.8" y="156.9">SCHEMATIC</text>
<text x="191.9" y="160.4">2</text>
<text x="191.9" y="157.5">3</text>
<text x="164.2" y="165.6">Model</text>
<text x="180.1" y="165.6">Center Pin</text>
<text x="37.3" y="169.2">2</text>
<text x="53.4" y="169.3">3</text>
<text x="105.9" y="174">Jack Insertion Depth: 8.9 mm</text>
<text x="111.4" y="171.3">MATING PLUG</text>
<text x="159.8" y="169.6">PJ-002AH-SMT</text>
<text x="181.1" y="169.6">ø2.0 mm</text>
<text x="52.3" y="179.4">9.5 0.374</text>
<text x="33.1" y="186.3">PCB LAYOUT</text>
<text x="34.6" y="188.4">TOP VIEW</text>
</g>
</svg>
